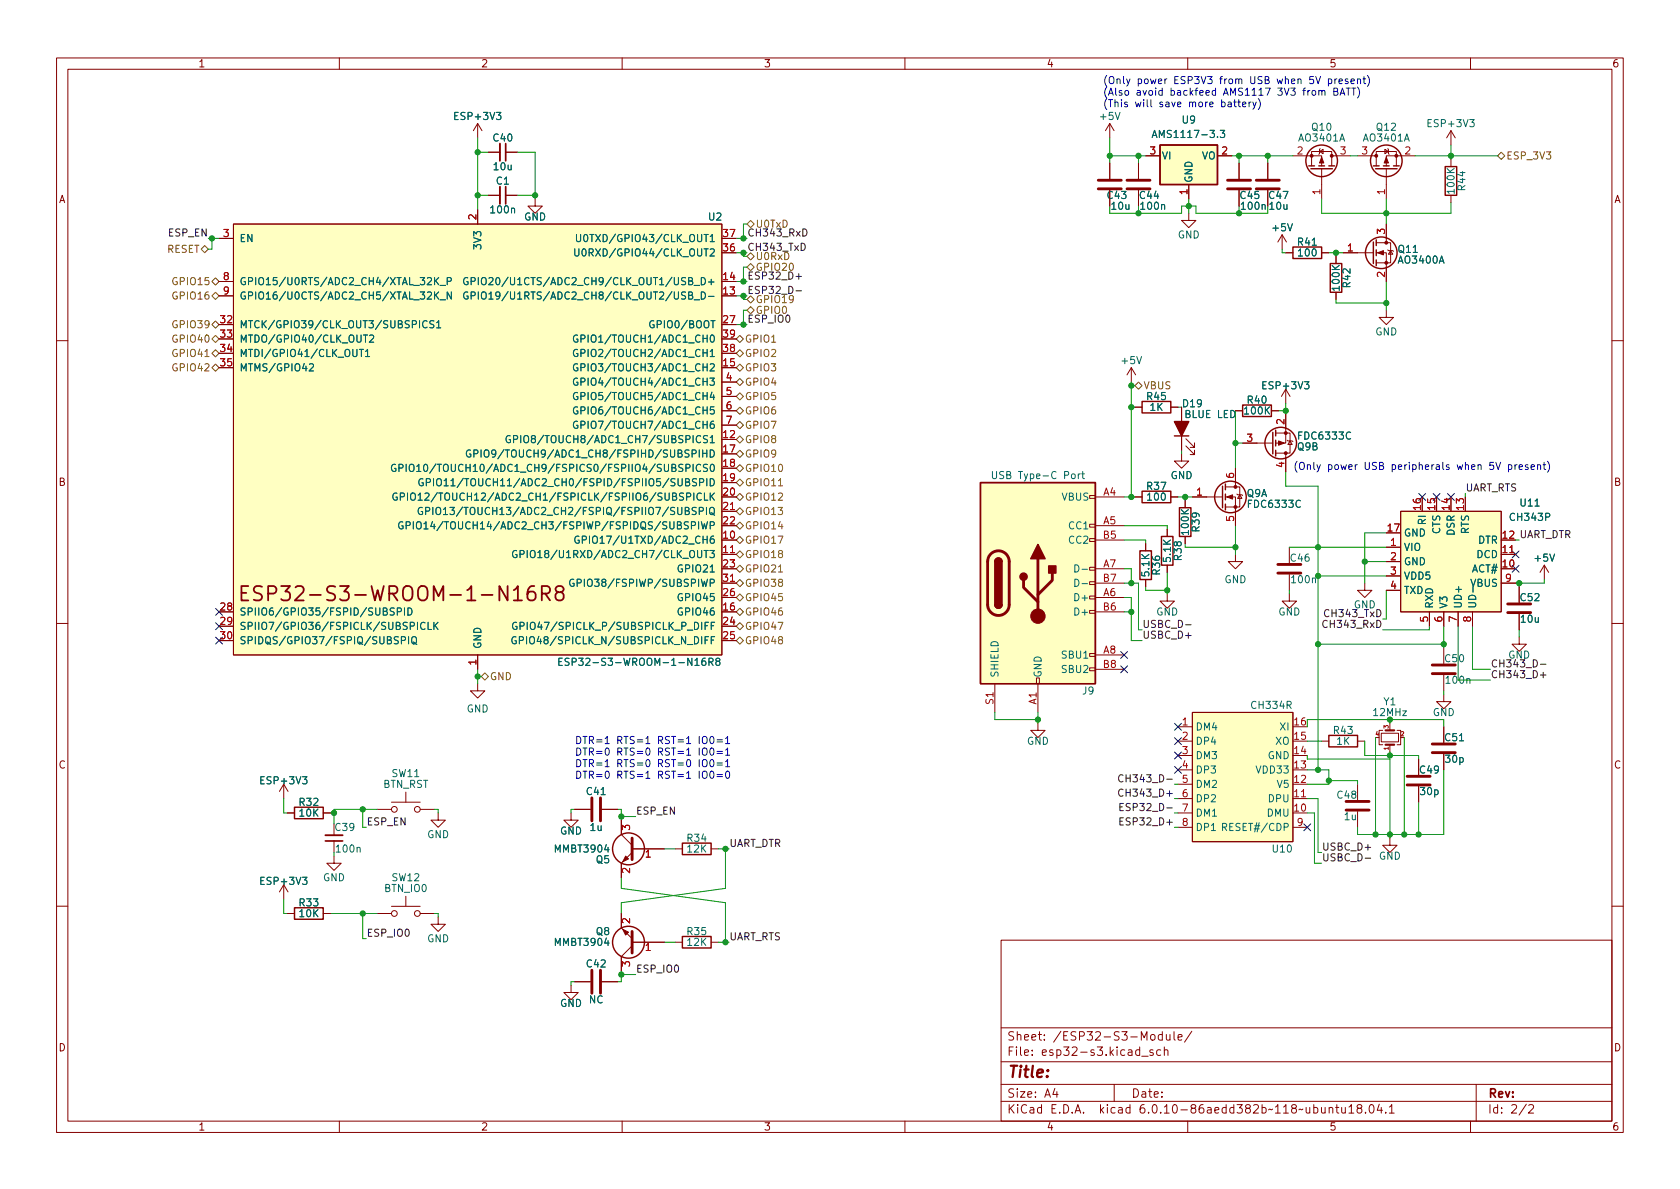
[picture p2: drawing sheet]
<svg xmlns="http://www.w3.org/2000/svg" width="297mm" height="210mm" viewBox="0 0 297 210" stroke-linecap="round" stroke-linejoin="round" font-family="sans-serif">
<g fill="none" stroke="#840000" stroke-width=".18">
<path d="M10 10.2h277v190.1h-277zM12 12.2h273v186.1h-273zM60 10.2v2M110 10.2v2M160 10.2v2M210 10.2v2M260 10.2v2M41.3 39.6h86.3v76.2h-86.3zM84.5 21.8l-.8 1.3M84.5 21.8v2.6M84.5 37.1v2.5M84.5 21.8l.7 1.3"/>
<path d="M86.4 26.9h2M86.4 34.5h2M89.4 26.9h2M89.4 34.5h2M94.6 35.2v1.2h1.3l-1.3 1.3-1.3-1.3h1.3M196.2 21.8l-.7 1.3M196.2 21.8v2.6M196.2 28.8v2.8M196.2 33.6v2.8M196.2 21.8l.8 1.3M201.3 28.8v2.8M201.3 33.6v2.8"/>
<path d="M202.6 27.6h2.5M210.2 37.7v1.3h1.3l-1.3 1.3-1.3-1.3h1.3M210.2 32.6v2.6M215.3 27.6h2.5M219.1 28.8v2.8M219.1 33.6v2.8M224.2 28.8v2.8M224.2 33.6v2.8M228.6 27.6h5.1v1.7M231.9 29.3v-2.5h3.6v2.5M233.3 26.8l.6-.4v.8zM233.4 26.3l-.1 .1v.8l-.1 .1"/>
<path d="M233.7 29.8v5.4M235.5 27.6h3.3M240 27.6h3.3M243.3 29.3v-2.5h3.6v2.5M244.9 26.4l.6 .4-.6 .4zM245.1 29.8v5.4M245.1 39.6v3.3M245.4 26.3l.1 .1v.8l.1 .1M250.2 27.6h-5.1v1.7M256.5 23.1v2.5M256.5 28.2v1.3M256.5 34.5v1.3"/>
<path d="M256.5 23.1l-.7 1.3M256.5 23.1l.8 1.3M38.7 42.2h2.6M38.7 49.8h2.6M38.7 52.3h2.6M226.7 41.5l-.8 1.3M226.7 41.5v2.6M226.7 41.5l.8 1.3M227.3 44.7h1.3M233.7 44.7h1.2M236.2 45.3v1.3M236.2 51.7v1.3"/>
<path d="M237.5 44.7h5.3M243.3 44.7h1.8v5.1M243.3 42.9h2.6v3.6h-2.6M245.1 54.9v1.2h1.3l-1.3 1.3-1.3-1.3h1.3M245.4 44.2l.1 .1h.8l.1 .1M245.9 44.3l.4 .7h-.8zM10 60.2h2M127.6 67.6h2.6M127.6 70.1h2.6M127.6 72.6h2.6M127.6 75.2h2.6M200 65l-.7 1.3"/>
<path d="M200 65v2.6M200 65l.8 1.3M200.7 72h1.2M207 72h1.3M208.9 72v7.6M209.7 78.9l1.5 1.5v-.8v.8h-.8M209.7 77.6l1.5 1.5v-.7v.7h-.8M218.4 72.6h1.3M219.7 78.4h5.3M224.8 72.6h1.3M225.6 76.6h2.5v3.5h-2.5M227.3 73.3v5.1h-1.7"/>
<path d="M227.3 68.8l-.7 1.3M227.3 68.8v2.6M227.3 68.8l.8 1.3M227.6 77.8l.1 .2h.8l.1 .1M228.1 78l.4 .6h-.8zM285 60.2h2M127.6 98h2.6M127.6 90.4h2.6M192.7 95.2h1v.6h-1zM192.7 92.7h1v.5h-1zM192.7 87.6h1v.5h-1zM193.7 87.9h5.1"/>
<path d="M193.7 93h5.1M193.7 95.5h5.1M200.7 87.9h1.2M202.6 96.1v1.3M206.4 93.6v1.3M206.4 99.9v1.3M207 87.9h1.3M208.9 80.3v1.2h1.3l-1.3 1.3-1.3-1.3h1.3M209.5 88.5v1.3M209.5 94.9v1.2M210.8 87.9h5.4M216.7 87.9h1.7v5.1"/>
<path d="M216.7 86.1h2.5v3.6h-2.5M218.4 98v1.3h1.3l-1.3 1.3-1.2-1.3h1.2M218.4 82.8v3.3M218.7 87.4l.1 .1h.8l.1 .1M219.2 87.5l.4 .6h-.8zM227.3 80.1v3.3M228 96.8v2.8M245.1 96.8h2.5M245.1 99.3h2.5M247.6 90.4h17.8v17.8h-17.8zM265.4 98h2.6M273 99.9l-.7 1.3"/>
<path d="M273 99.9v2.6M273 99.9l.8 1.3M10 110.2h2M84.5 115.8v2.6M127.6 103.1h2.6M183.3 119.9h.5v1h-.5zM192.7 118.1h1v.5h-1zM192.7 115.6h1v.5h-1zM192.7 107.9h1v.6h-1zM192.7 105.4h1v.5h-1zM192.7 102.9h1v.5h-1zM192.7 100.3h1v.5h-1z"/>
<path d="M193.7 103.1h5.1M193.7 105.7h5.1M193.7 100.6h5.1M193.7 115.8h5.1M193.7 108.2h5.1M193.7 118.4h5.1M202.6 102.5v1.3M206.4 105v1.3h1.2l-1.2 1.3-1.3-1.3h1.3M228 105v1.3h1.2l-1.2 1.3-1.3-1.3h1.3M228 101.6v2.8M241.3 103.1v1.3h1.3l-1.3 1.3-1.3-1.3h1.3M245.1 101.8h2.5"/>
<path d="M245.1 104.4h2.5M252.7 108.2v2.5M255.3 108.2v2.5M255.3 114.5v2.8M255.3 119.4v2.8M257.8 108.2v2.5M260.3 108.2v2.5M265.4 103.1h2.6M268.6 112.6v1.3h1.3l-1.3 1.3-1.3-1.3h1.3M268.6 103.8v2.7M268.6 108.6v2.8M285 110.2h2"/>
<path d="M50.2 138.7v2.5M50.2 138.7l-.8 1.2M50.2 138.7l.7 1.2M84.5 120.9v1.3h1.2l-1.2 1.2-1.3-1.2h1.3M175.9 120.9v5.1M183.5 127.9v1.3h1.3l-1.3 1.2-1.3-1.2h1.3M183.5 120.9v5.1M208.3 128.5h2.5M208.3 131.1h2.5M208.3 133.6h2.5M208.3 136.1h2.5M208.3 138.7h2.5"/>
<path d="M210.8 126h17.8v22.8h-17.8zM233.7 131.1h1.2M240 131.1h1.3M240 138.7v2.8M244.2 129.7h3.1v1.5h-3.1zM244.5 129.2h-.7v2.5h.7M245.7 127.9v1.3M245.7 131.7v1.3M247 129.2h.6v2.5h-.6M250.8 134.2v2.8M250.8 139.1v2.8M255.3 122.8v1.3h1.2l-1.2 1.2-1.3-1.2h1.3"/>
<path d="M255.3 128.5v2.8M255.3 133.3v2.8M50.2 156.5l-.8 1.2M50.2 156.5v2.5M50.2 156.5l.7 1.2M50.8 143.8h1.3M57.1 143.8h1.3M59.1 151.4v1.2h1.2l-1.2 1.3-1.3-1.3h1.3M59.1 145.7v2M59.1 148.7v2M66.7 143.1h2.5M69.2 141.9h5.1"/>
<path d="M71.8 140.1v1.8M71.8 158.5v1.8M74.3 143.1h2.5M77.5 143.8v1.2h1.2l-1.2 1.3-1.3-1.3h1.3M101 143.8v1.2h1.2l-1.2 1.3-1.3-1.3h1.3M101.6 143.1h2.8M106.4 143.1h2.8M109.9 145v2.6l1.9 1.9M111.8 150.7l-1.9 1.9v2.6M111.8 150.1h5.7M119.4 150.1h1.2M125.7 150.1h1.3"/>
<path d="M208.3 143.8h2.5M208.3 141.2h2.5M208.3 146.3h2.5M228.6 141.2h2.5M228.6 146.3h2.5M240 143.5v2.8M245.7 148.2v1.3h1.3l-1.3 1.2-1.2-1.2h1.2M10 160.2h2M50.8 161.5h1.3M57.1 161.5h1.3M66.7 161.5h2.5M69.2 160.3h5.1"/>
<path d="M74.3 161.5h2.5M77.5 162.2v1.2h1.2l-1.2 1.3-1.3-1.3h1.3M101 174.2v1.3h1.2l-1.2 1.3-1.3-1.3h1.3M101.6 173.6h2.8M106.4 173.6h2.8M109.9 161.5v2.6l1.9 1.9M111.8 167.3l-1.9 1.9v2.5M111.8 166.6h5.7M119.4 166.6h1.2M125.7 166.6h1.3M177 166.3h108v32h-108zM285 160.2h2"/>
<path d="M60 198.3v2M110 198.3v2M160 198.3v2M177 194.8h108M177 191.8h108M177 187.8h108M177 181.8h108M186.5 192.5l-.4 1h1M186.9 193v1M197 191.8v3M201.9 186.8h1.1M203.5 183.1l.2-.2 .4 .2 .1 .5-.1 .3h-.4l-.2-.1z"/>
<path d="M203.9 185.7l-.4-.1-.2 .2 .1 .3 .5 .1v.4h-.6M205.2 185.7l-.4-.1-.3 .3v.4l.1 .3h.6M205.5 183l-.4-.1-.3 .3v.4l.1 .3h.6M205.5 182.4v1.5M205.9 185.8l.2-.2 .3 .1 .1 .9M205.9 185.1v1.5M206.2 182.9l.1 1h.3l.3-.1M206.9 182.9v1M207.6 182.4v1.3l.2 .2M208.3 183.4l.7-.1-.1-.3-.4-.1-.2 .2 .1 .8h.5M210 198.3v2M210.7 182.4l-1.3 1.9"/>
<path d="M235 196l.2-.2 .4 .1v.9M235 195.8v1M236.1 195.8h.6M236.4 195.3v1.3l.3 .2M237.2 195.8l.1 1h.3l.3-.1M237.9 195.8v1M238.5 195.8l.4-.5v1.5M238.5 196.8h.9M240.2 196l-.3-.3 .1-.2 .2-.2 .4 .1 .2 .2-.1 .2-.6 .2-.2 .3 .1 .4 .2 .1h.3l.3-.3-.1-.4-.2-.1M241.4 196.7v.1M242.3 195.4l.1-.1a.81 .81 0 0 1 .6 .7 .81 .81 0 0 1-.3 .8h-.1a.81 .81 0 0 1-.6-.6 .81 .81 0 0 1 .3-.8zM243.9 195.3l-.4 1h.9"/>
<path d="M244.2 195.8v1M245 196.7v.1M245.6 195.8l.5-.5v1.5M245.6 196.8h.9M260 198.3v2M261 191.8v6.5M269.9 195.3l-1.3 1.9M270.3 195.5l.6-.2 .2 .2 .1 .3-1 1h1"/>
<circle cx="69.7" cy="143.1" r=".51"/>
<circle cx="73.8" cy="143.1" r=".51"/>
<circle cx="69.7" cy="161.5" r=".51"/>
<circle cx="73.8" cy="161.5" r=".51"/>
</g>
<path d="M88.4 25.4v3M88.4 33v3.1M57.5 147.7h3.1" fill="none" stroke="#840000" stroke-width=".33"/>
<path d="M89.4 25.4v3M89.4 33v3.1M57.5 148.7h3.1" fill="none" stroke="#840000" stroke-width=".3"/>
<g fill="none" stroke="#840000" stroke-width=".25">
<path d="M205.1 25.6h10.2v7h-10.2zM231.4 29.3h1M231.8 29.8h3.8M233.2 29.3h1M234.9 29.3h1.1M242.8 29.3h1M243.2 29.8h3.8M244.6 29.3h1M246.4 29.3h1M255.5 29.5h2.1v5h-2.1zM228.6 43.7h5.1v2h-5.1zM235.2 46.6h2v5.1h-2z"/>
<path d="M242.8 42.8v3.8M243.3 42.4v1M243.3 44.2v1M243.3 46v1M201.9 71h5.1v2h-5.1zM207.6 77.1h2.6M219.7 71.6h5.1v2.1h-5.1zM225 76.4v3.9M225.6 76.1v1M225.6 77.8v1.1M225.6 79.6v1M173.4 85.3h20.3v35.6h-20.3z"/>
<path d="M175.9 99.3a.64 .64 0 0 1 .6-.6 .64 .64 0 0 1 .7 .6M201.5 97.4h2.1v5.1h-2.1zM201.9 86.9h5.1v2h-5.1zM205.4 94.9h2v5h-2zM208.5 89.8h2.1v5.1h-2.1zM216.2 86v3.8M216.7 85.6v1M216.7 87.4v1M216.7 89.1v1.1M175.9 106.9a.64 .64 0 0 0 .6 .7 .64 .64 0 0 0 .7-.7M234.9 130h5.1v2.1h-5.1zM52.1 142.7h5v2.1h-5z"/>
<path d="M120.6 149.1h5.1v2h-5.1zM52.1 160.5h5v2.1h-5zM120.6 165.6h5.1v2h-5.1z"/>
<circle cx="233.7" cy="28.4" r="2.79"/>
<circle cx="245.1" cy="28.4" r="2.79"/>
<circle cx="244.2" cy="44.7" r="2.79"/>
<circle cx="226.4" cy="78.4" r="2.79"/>
<circle cx="217.6" cy="87.9" r="2.79"/>
<circle cx="111.1" cy="150.1" r="2.82"/>
<circle cx="111.1" cy="166.6" r="2.82"/>
</g>
<g fill="none" stroke="#840000" stroke-width=".51">
<path d="M194.2 31.9h4M194.2 33.4h4M199.3 31.9h4M199.3 33.4h4M217 31.9h4.1M217 33.4h4.1M222.1 31.9h4.1M222.1 33.4h4.1M175.2 98a1.91 1.91 0 0 1 2.1-.5 1.91 1.91 0 0 1 1.1 1.8v7.6a1.91 1.91 0 0 1-1.9 1.9 1.91 1.91 0 0 1-1.9-1.9v-7.8l.2-.6zM183.5 98.8v10.2M225.9 99.8h4.1M181 102.6v1.3l2.5 2.5"/>
<path d="M186.1 101.3v1.3l-2.6 2.6M225.9 101.3h4.1M253.2 117.6h4.1M253.2 119.1h4.1M266.6 106.8h4M266.6 108.3h4M248.8 137.3h4.1M248.8 138.8h4.1M253.2 131.6h4.1M253.2 133.1h4.1M104.6 141.1v4.1M106.2 141.1v4.1"/>
<path d="M111.8 148.2v3.8M238 141.7h4.1M238 143.3h4.1M104.6 171.6v4M106.2 171.6v4M111.8 164.7v3.8"/>
</g>
<g fill="#840000" stroke="#840000" stroke-width=".18">
<path d="M233.7 27.8l.4 1h-.8z"/>
<path d="M110.1 164.3l1 .5-.5 .5z"/>
<path d="M110.6 151.4l.5 .5-1 .5z"/>
<path d="M243.6 44.7l1-.4v.8z"/>
<path d="M245.1 27.8l.4 1h-.8z"/>
<path d="M216.9 87.9l1-.4v.8z"/>
<path d="M226.1 78l1 .4-1 .3z"/>
<circle cx="231.9" cy="27.6" r=".25"/>
<circle cx="235.5" cy="27.6" r=".25"/>
<circle cx="245.1" cy="46.5" r=".25"/>
<circle cx="245.1" cy="42.9" r=".25"/>
<circle cx="246.9" cy="27.6" r=".25"/>
<circle cx="243.3" cy="27.6" r=".25"/>
<circle cx="218.4" cy="89.7" r=".25"/>
<circle cx="218.4" cy="86.1" r=".25"/>
<circle cx="227.3" cy="76.6" r=".25"/>
<circle cx="227.3" cy="80.1" r=".25"/>
<circle cx="183.5" cy="109" r="1.27"/>
</g>
<g fill="#ffffc2" stroke="#ffffc2" stroke-width=".18">
<path d="M205.1 25.6h10.2v7h-10.2z"/>
<path d="M247.6 90.4h17.8v17.8h-17.8z"/>
<path d="M41.3 39.6h86.3v76.2h-86.3z"/>
<path d="M173.4 85.3h20.3v35.6h-20.3z"/>
<path d="M210.8 126h17.8v22.8h-17.8z"/>
</g>
<g fill="none" stroke="#006464" stroke-width=".18">
<path d="M203.7 24.3l.4-1.3 .5 1.3M203.8 24h.6M215.7 23h.8l-.4 .5 .4 .2v.5l-.2 .1-.6-.1M64.3 59.2h.7M64.6 59.2v1.3M65.3 59.4l.5-.2 .3 .4-.8 .9h.8M75.5 56.8a.6 .6 0 0 0-.8 .4 .6 .6 0 0 0 .6 .8l.2-.1M76.7 56.8l-.5-.1-.1 .1v.4l.5 .2 .1 .3-.2 .3-.5-.1M76.8 49.1v1.3M76.8 51.6v1.3M77 49.6l.6 .8M77 52.2l.6 .7"/>
<path d="M77.2 57.1l.4-.4v1.3M77.2 58h.7M77.6 49.1l-.8 .7M77.6 51.6l-.8 .7M77.8 50.5h1M77.8 53h1M79.1 49.7h.6l.1-.2-.1-.3-.6-.1v1.3M79.8 51.6v1.3l-.7-1.3v1.3M82.7 51.7a.59 .59 0 0 0-.7 .6 .59 .59 0 0 0 .7 .5l.1-.5h-.3M82.7 49.1a.59 .59 0 0 0-.7 .6 .59 .59 0 0 0 .7 .6l.1-.5h-.3M83.3 52.3l.6-.1 .1-.2v-.3l-.7-.1v1.3M83.3 49.7h.6l.1-.2v-.3l-.7-.1v1.3"/>
<path d="M84.6 49.1v1.3M84.6 51.6v1.3M85.3 51.7l.1-.1a.43 .43 0 0 1 .6 .4v.5a.42 .42 0 0 1-.5 .4 .42 .42 0 0 1-.4-.4v-.5zM85.3 49.1h.1a.43 .43 0 0 1 .6 .4v.4a.42 .42 0 0 1-.5 .5 .42 .42 0 0 1-.4-.5v-.4zM86.4 52l.4-.4v1.3M86.4 52.9h.8M101.6 44v1l.3 .3 .3-.1 .2-.2v-1M101.9 41.5v1l.3 .2h.3l.2-.2v-1M102.1 59.3a.59 .59 0 0 0-.7 .6 .59 .59 0 0 0 .7 .6l.1-.5h-.3M102.7 59.9l.6-.1 .1-.1v-.3l-.7-.2v1.3M103.1 44.1l.1-.1a.68 .68 0 0 1 .4 .6 .68 .68 0 0 1-.4 .7 .84 .84 0 0 1-.1-1.2zM103.3 41.6l.2-.1a.68 .68 0 0 1 .4 .6 .68 .68 0 0 1-.4 .6l-.2-.1-.1-.4z"/>
<path d="M115.6 56.8a.59 .59 0 0 0-.7 .5 .59 .59 0 0 0 .7 .6l.1-.5h-.3M54.7 64.4l.5-.1 .2 .4-.8 .9h.8M63.5 61.8h.8M63.9 61.8v1.3M64.6 62.1l.4-.3v1.3M64.6 63.1h.7M83.2 79.6a.59 .59 0 0 0-.8 .6 .59 .59 0 0 0 .8 .6v-.5h-.2M85.1 79.6v1.2M85.7 79.7l.2-.1a.43 .43 0 0 1 .5 .4v.4a.42 .42 0 0 1-.4 .5 .42 .42 0 0 1-.4-.5zM90.2 77.1a.59 .59 0 0 0-.7 .6 .59 .59 0 0 0 .7 .5l.1-.5h-.3M90.8 77.7l.6-.1 .1-.2v-.3l-.7-.1v1.3M92.1 77v1.3"/>
<path d="M102.1 64.4a.59 .59 0 0 0-.7 .6 .59 .59 0 0 0 .7 .5l.1-.5h-.3M102.1 61.8a.59 .59 0 0 0-.7 .6 .59 .59 0 0 0 .7 .6l.1-.5h-.3M102.1 66.9a.59 .59 0 0 0-.7 .6 .59 .59 0 0 0 .7 .6l.1-.5h-.3M102.1 69.5a.59 .59 0 0 0-.7 .5 .59 .59 0 0 0 .7 .6l.1-.5h-.3M102.1 72a.59 .59 0 0 0-.7 .6 .59 .59 0 0 0 .7 .6l.1-.5h-.3M102.1 74.5a.59 .59 0 0 0-.7 .6 .59 .59 0 0 0 .7 .6l.1-.5h-.3M102.7 65l.6-.1 .1-.2v-.3l-.7-.1v1.3M102.7 62.4h.6l.1-.2v-.3l-.7-.1v1.3M102.7 67.5h.6l.1-.2v-.3l-.7-.1v1.2M102.7 70.1l.6-.1 .1-.2v-.3l-.7-.1v1.3M102.7 72.6l.6-.1 .1-.1v-.3l-.7-.2v1.3M102.7 75.1h.6l.1-.2v-.3l-.7-.1v1.3"/>
<path d="M69.9 82.2a.59 .59 0 0 0-.7 .5 .59 .59 0 0 0 .7 .6l.1-.5h-.2M70.2 87.2a.59 .59 0 0 0-.8 .6 .59 .59 0 0 0 .8 .6v-.5h-.2M70.5 82.8l.6-.1 .2-.2-.1-.3-.7-.1v1.3M70.8 87.8h.6l.1-.2-.1-.3-.6-.1v1.3M71.2 92.3a.59 .59 0 0 0-.7 .6 .59 .59 0 0 0 .7 .6l.1-.5h-.3M71.8 92.9h.6l.1-.2v-.3l-.7-.1v1.2M71.8 82.1v1.3M72.1 87.2v1.3M72.5 82.2l.2-.1a.43 .43 0 0 1 .5 .4v.4a.42 .42 0 0 1-.4 .5 .42 .42 0 0 1-.4-.5v-.4zM72.7 87.4l.2-.2a.43 .43 0 0 1 .5 .4v.4a.42 .42 0 0 1-.4 .5 .42 .42 0 0 1-.4-.5zM73.1 92.3v1.2M73.7 82.5l.3-.4v1.3"/>
<path d="M73.7 83.4h.7M73.8 92.3h.1a.43 .43 0 0 1 .6 .4v.4a.42 .42 0 0 1-.5 .5 .42 .42 0 0 1-.4-.5v-.4zM73.9 87.5l.4-.3v1.3M73.9 88.5h.8M74.7 89.8a.59 .59 0 0 0-.8 .6 .59 .59 0 0 0 .8 .5v-.5h-.2M74.8 84.7a.59 .59 0 0 0-.8 .6 .59 .59 0 0 0 .8 .6v-.5h-.2M75 92.6l.3-.3v1.2M75 93.5h.7M75.1 82.2l.1-.1a.68 .68 0 0 1 .4 .6 .68 .68 0 0 1-.4 .7 .84 .84 0 0 1-.1-1.2zM75.3 90.4l.6-.1 .1-.2-.1-.3-.6-.1v1.3M75.4 85.3l.6-.1 .1-.1-.1-.3-.6-.2v1.3M76.5 89.7v1.3"/>
<path d="M76.6 84.6v1.3M77.3 84.8l.2-.2a.43 .43 0 0 1 .5 .5v.4a.42 .42 0 0 1-.4 .4 .42 .42 0 0 1-.4-.4zM77.3 89.8l.1-.1a.43 .43 0 0 1 .5 .4v.5a.42 .42 0 0 1-.4 .4 .42 .42 0 0 1-.4-.4v-.5zM78.4 90.1l.4-.4v1.3M78.4 91h.7M78.5 85l.4-.4v1.3M78.5 85.9h.8M79.6 89.7h.7l-.4 .5 .4 .1v.6l-.2 .1-.5-.1M79.7 85l.4-.4v1.3M79.7 85.9h.8M83.8 80.2h.6l.1-.2v-.3l-.7-.1v1.2M91.3 97.4a.59 .59 0 0 0-.7 .6 .59 .59 0 0 0 .7 .6l.1-.5h-.2"/>
<path d="M92 98l.6-.1 .1-.1-.1-.3-.6-.2v1.3M93.2 97.3v1.3M102.4 94.9a.59 .59 0 0 0-.8 .5 .59 .59 0 0 0 .8 .6v-.5h-.2M103 95.5l.6-.1 .1-.2-.1-.3-.6-.1v1.3M175.5 83.4v1l.2 .2h.3l.2-.2v-1M190 99.9a.64 .64 0 0 1 .8 .6 .64 .64 0 0 1-.8 .7zM190.7 83.8v.8M191 83.8l-.3 .2M191.3 83.8h.4M191.4 83.4v1.1l.3 .1M69.7 107.6l-.5-.1-.2 .1v.4l.6 .2 .1 .3-.2 .3-.5-.1M70.2 108.2l.7-.1 .1-.2-.1-.3-.7-.1v1.3"/>
<path d="M71 113.2h.6l.1-.2-.1-.3-.6-.1v1.3M71.5 107.5v1.3M72.1 107.5a.64 .64 0 0 1 .8 .6 .64 .64 0 0 1-.8 .7zM72.2 112.6v1.3M73 112.6h.1a.43 .43 0 0 1 .5 .4v.4a.42 .42 0 0 1-.4 .5 .42 .42 0 0 1-.4-.5v-.4zM73 113.6l.7 .4M73.8 110v1.3M75.1 110.2a.6 .6 0 0 0-.8 .4 .6 .6 0 0 0 .6 .7l.2-.1M75.7 110v1.3h.6M76.7 110v1.3M76.9 110.6l.5 .7M77.4 110l-.7 .8"/>
<path d="M91.2 112.6a.59 .59 0 0 0-.7 .6 .59 .59 0 0 0 .7 .6l.1-.5h-.3M91.3 110.1a.59 .59 0 0 0-.7 .6 .59 .59 0 0 0 .7 .6l.1-.5h-.2M91.8 113.2h.6l.2-.2-.1-.3-.7-.1v1.3M92 110.7l.6-.1 .1-.1-.1-.3-.6-.2v1.3M98.8 117h.4M99.4 116.4h-.6v1.3h.6M100.6 116.5l-.5-.1-.1 .1v.4l.5 .2 .1 .3-.2 .3-.5-.1M101.4 102.5a.59 .59 0 0 0-.7 .6 .59 .59 0 0 0 .7 .5l.1-.5h-.2M102 103.1l.7-.1 .1-.2-.1-.3-.7-.1v1.3M125.4 117.1l.6-.1 .1-.2-.1-.3-.6-.1v1.3M125.7 117.1l.4 .6M126.8 116.9l-.2-.2v-.2l.2-.1 .4 .1 .1 .1-.1 .2-.5 .2-.1 .2v.3l.2 .2 .4-.1 .1-.2-.1-.3-.2-.2"/>
<path d="M190 102.4a.64 .64 0 0 1 .8 .7 .64 .64 0 0 1-.8 .6zM191.3 100.7h1M191.3 103.2h1M260.4 103.7v1M216.2 146.3l.6-.1 .1-.2-.1-.3-.6-.1v1.3M216.5 146.3l.4 .6"/>
</g>
<path d="M42.7 104.8h.8M43.9 103.6h-1.2v2.6h1.2M46.3 103.8l-.9-.2a.62 .62 0 0 0-.5 .6 .62 .62 0 0 0 .5 .6 .93 .93 0 0 1 .9 .6 .65 .65 0 0 1-.5 .8l-.9-.1M95.8 105h1a.69 .69 0 0 0 .5-.7 .69 .69 0 0 0-.5-.7h-1v2.6M96.4 105l.8 1.2M98.7 104.7a.55 .55 0 0 1-.5-.5 .55 .55 0 0 1 .5-.6h.5a.55 .55 0 0 1 .5 .6 .55 .55 0 0 1-.5 .5l-.7 .1-.3 .4v.5l.5 .5h.5l.5-.5v-.5l-.5-.5" fill="none" stroke="#840000" stroke-width=".32"/>
<g fill="#840000" stroke="#840000" stroke-width=".25">
<path d="M207.6 74.5h2.6l-1.3 2.6z"/>
<path d="M175.9 106.9h1.3a.64 .64 0 0 1-.7 .7 .64 .64 0 0 1-.6-.7z"/>
<path d="M175.9 99.3h1.3v7.6h-1.3z"/>
<path d="M176.1 98.9a.64 .64 0 0 1 .7-.2 .64 .64 0 0 1 .4 .6h-1.3z"/>
<path d="M183.5 96.3l1.3 2.5h-2.6z"/>
<path d="M185.4 100.1h1.3v1.2h-1.3z"/>
<circle cx="181" cy="102" r=".63"/>
</g>
<path d="M245 131.7h1.5M245 129.2h1.5" fill="none" stroke="#840000" stroke-width=".38"/>
<g fill="none" stroke="#725600" stroke-width=".18">
<path d="M132.1 39.6l.6-.6 .6 .6-.6 .7zM264.8 27.6l.6-.7 .7 .7-.7 .6zM35.6 44.1l.6-.7 .6 .7-.6 .6zM37.5 49.8l.6-.7 .6 .7-.6 .6zM37.5 57.4l.6-.6 .6 .6-.6 .6zM37.5 59.9l.6-.6 .6 .6-.6 .7zM38.1 51.7l.6 .6-.6 .7-.6-.7zM130.2 59.9l.6-.6 .6 .6-.6 .7zM132.1 53l.6-.7 .6 .7-.6 .6zM132.1 45.3l.6-.6 .6 .6-.6 .7zM132.1 47.2l.6-.6 .6 .6-.6 .7zM132.7 54.2l.6 .7-.6 .6-.6-.6z"/>
<path d="M37.5 62.5l.6-.7 .6 .7-.6 .6zM37.5 65l.6-.6 .6 .6-.6 .7zM130.2 67.6l.6-.7 .6 .7-.6 .6zM130.2 77.7l.6-.6 .6 .6-.6 .7zM130.2 62.5l.6-.7 .6 .7-.6 .6zM130.2 70.1l.6-.6 .6 .6-.6 .6zM130.2 65l.6-.6 .6 .6-.6 .7zM130.8 74.5l.6 .7-.6 .6-.6-.6zM130.8 72l.6 .6-.6 .7-.6-.7zM200.7 68.2l.6-.6 .6 .6-.6 .6zM130.2 80.3l.6-.7 .6 .7-.6 .6zM130.2 85.3l.6-.6 .6 .6-.6 .7z"/>
<path d="M130.2 82.8l.6-.6 .6 .6-.6 .6zM130.2 90.4l.6-.6 .6 .6-.6 .7zM130.2 93l.6-.7 .6 .7-.6 .6zM130.2 98l.6-.6 .6 .6-.6 .7zM130.2 95.5l.6-.6 .6 .6-.6 .6zM130.8 99.9l.6 .7-.6 .6-.6-.6zM130.8 87.2l.6 .7-.6 .6-.6-.6zM137.6 85.9h.8M85.1 119.6l.6-.6 .7 .6-.7 .7zM130.2 105.7l.6-.7 .6 .7-.6 .6zM130.2 108.2l.6-.6 .6 .6-.6 .6zM130.2 113.3l.6-.7 .6 .7-.6 .6z"/>
<path d="M130.2 103.1l.6-.6 .6 .6-.6 .7zM130.8 110.1l.6 .6-.6 .7-.6-.7zM137.6 101.2h.8"/>
</g>
<g fill="none" stroke="#0f0f0f" stroke-width=".18">
<path d="M140.7 48.9h1M140.7 51.4h1M141.7 43a.64 .64 0 0 1 .7 .7 .64 .64 0 0 1-.7 .6zM142 40.5a.64 .64 0 0 1 .7 .6 .64 .64 0 0 1-.7 .6zM209.6 110.5h1M234.7 109.8a.6 .6 0 0 0-.9 .4 .6 .6 0 0 0 .6 .8l.3-.2M272.4 117.5h.9M272.4 119.4h.9M198.6 137.1a.6 .6 0 0 0-.9 .4 .6 .6 0 0 0 .6 .8l.3-.2M198.6 139.7a.6 .6 0 0 0-.9 .4 .6 .6 0 0 0 .6 .7l.3-.1M198 142.7h.4M198 145.2h.4"/>
<path d="M198.6 142.1h-.6v1.2h.6M198.6 144.6h-.6v1.3h.6M241.4 151.8h.9"/>
</g>
<g fill="none" stroke="#0000c2" stroke-width=".18">
<path d="M217.2 18.1h.4l.1 .8M217.7 18.3l-.4 .1-.2 .2 .2 .3 .4-.1M218.1 18h.5M218.3 17.6v1.1l.3 .2M218.8 18h.5M219 17.6v1.1l.3 .2M219.7 18.5l.6-.2-.1-.2-.3-.1-.2 .2 .1 .6h.4M220.8 18v.9M221.2 18l-.4 .3M221.5 18l.3 .9M222.1 18l-.4 1.2-.2 .1M222.5 17.4a1.46 1.46 0 0 1 0 2"/>
<path d="M233.2 16.1l.2-.1 .3 .1v.7M233.7 16.2l.2-.2 .3 .1 .1 .7M234.9 14h.3l.3 .2-.1 .5h-.5M234.9 14v1.2M235.8 16.2l.6-.1 .1-.2-.1-.2-.6-.1v1.2h.5l.2-.1 .1-.3-.3-.2M236 14v.8M236.4 14l-.4 .2M236.7 14.4l.7-.1-.1-.3h-.4l-.2 .1 .1 .6h.5M236.9 16.8l.5-1.2 .4 1.2M237.1 16.5h.6M238 15.6h.7M238.3 14h-.3l-.2 .1 .1 .2 .4 .1v.3h-.5"/>
<path d="M238.4 15.6v1.2M238.9 14.4l.6-.1-.1-.3h-.4l-.1 .1v.6h.5M239 15.6h.7M239.4 15.6v1.2M240 14.1l.2-.1h.3l.1 .8M240 15.4a1.46 1.46 0 0 1 0 1.9M240 14v.8M241 14h.5M241.2 13.5v1.1l.3 .2M241.8 13.3a1.46 1.46 0 0 1 0 2M266.7 82.2h.4l.2 .2-.1 .6h-.5M266.7 82.2v1.2"/>
<path d="M267.9 82.2v.8M268.2 82.2l-.3 .2M268.6 82.6l.6-.1-.1-.3h-.3l-.2 .2 .1 .6h.4M270.2 82.2h-.3l-.2 .2v.1l.5 .2v.3h-.5M270.7 82.6l.6-.1v-.3h-.4l-.2 .2 .1 .6h.5M271.9 82.3l.1-.1h.3l.1 .8M271.9 82.2v.8M272.8 82.2h.5M273 81.8v1l.3 .2M273.6 81.6a1.46 1.46 0 0 1 0 1.9M124.2 130.4l.3-.2a.43 .43 0 0 1 .5 .5v.4a.42 .42 0 0 1-.4 .4 .42 .42 0 0 1-.4-.4zM124.2 132.5l.3-.2a.43 .43 0 0 1 .5 .4v.4a.42 .42 0 0 1-.4 .5 .42 .42 0 0 1-.4-.5z"/>
<path d="M124.2 134.5l.3-.2a.43 .43 0 0 1 .5 .4v.5a.42 .42 0 0 1-.4 .4 .42 .42 0 0 1-.4-.4zM125.6 130.4l.2-.2a.68 .68 0 0 1 .4 .7 .68 .68 0 0 1-.4 .6l-.2-.1-.1-.4zM125.6 132.4l.2-.1a.68 .68 0 0 1 .4 .6 .68 .68 0 0 1-.4 .6l-.2-.1-.1-.3zM125.6 134.4l.2-.1a.68 .68 0 0 1 .4 .7 .68 .68 0 0 1-.4 .6l-.2-.1-.1-.4zM125.6 136.5l.2-.1a.68 .68 0 0 1 .4 .6 .68 .68 0 0 1-.4 .6l-.2-.1-.1-.4zM126.8 130.8h.9M126.8 131.2h.9M126.8 132.9h.9M126.8 133.2h.9M126.8 134.9h.9M126.8 135.3h.9M126.8 137h.9"/>
<path d="M126.8 137.3h.9M128.3 130.6l.3-.4v1.3M128.3 132.6l.3-.3v1.2M128.3 134.7l.3-.4v1.3M128.3 131.5h.7M128.3 133.5h.7M128.3 135.6h.7M128.5 136.4h.1a.68 .68 0 0 1 .4 .6 .68 .68 0 0 1-.4 .6 .84 .84 0 0 1-.1-1.2z"/>
</g>
<g fill="none" stroke="#009600" stroke-width=".18">
<path d="M84.5 24.4v12.7M84.5 34.5h1.9M84.5 26.9h1.9M91.4 34.5h3.2M91.4 26.9h3.2v8.3M132.1 39.6h-.7v2.6M196.2 37.7h12.7v-1.3h2.6v1.3h12.7M196.2 27.6h6.4M196.2 24.4v4.4M201.3 27.6v1.2M201.3 36.4v1.3M210.2 35.2v2.5"/>
<path d="M217.8 27.6h10.8M219.1 27.6v1.2M219.1 36.4v1.3M224.2 27.6v1.2M233.7 35.2v2.5h22.8v-1.9M238.8 27.6h1.2M245.1 35.2v4.4M250.2 27.6h14.6M256.5 25.6v2.6M36.8 42.2h1.9M37.5 42.2v1.9h-.7M130.2 44.7h1.9"/>
<path d="M130.2 49.8h1.9M130.2 52.3h1.9M130.2 42.2h1.9M130.2 57.4h1.9M131.4 44.7v.6h.7M131.4 52.3v.7h.7M132.1 47.2h-.7v2.6M132.1 54.9h-.7v2.5M226.7 44.1v.6h.6M234.9 44.7h2.6M236.2 44.7v.6M236.2 53v.6h8.9"/>
<path d="M245.1 49.8v5.1M200 72h.7M200 67.6v20.3M200 68.2h.7M208.3 72h.6M208.9 79.6v.7M218.4 72.6v10.2M218.4 78.4h1.3M226.1 72.6h1.2M227.3 71.4v1.9M198.8 87.9h1.9M198.8 93h7.6v.6"/>
<path d="M198.8 95.5h3.8v.6M208.3 87.9h2.5M209.5 96.8h8.9M209.5 87.9v.6M218.4 93v5M227.3 83.4v2.6h5.7v50.1M228 96.8h17.1M241.3 99.3h3.8M245.1 94.2h-3.8v8.9M259.1 87.2v.7M84.5 118.4v2.5M84.5 119.6h.6"/>
<path d="M198.8 100.6h1.2v2.5M198.8 103.1h2.5v8.3h.6M198.8 105.7h1.2v7.6h1.9M198.8 108.2h1.2M202.6 103.8v.6h3.8M206.4 101.2v3.8M228 104.4v.6M233 113.9h22.3M233 101.8h12.1M245.1 104.4v5.1h-.6M252.7 110.7v.7h-8.2M255.3 110.7v3.8"/>
<path d="M257.8 110.7v9.6h5.7M260.3 110.7v7.7h3.2M268.6 103.1v.7M268.6 111.4v1.2M273 102.5v.6h-5M175.9 126v1.2h7.6M183.5 126v1.9M207.6 138.7h.7M231.1 133.6v.6h14.6v14M231.1 131.1h2.6M231.1 127.2h24.2v1.3M231.1 136.1h3.8v2.6h-3.8"/>
<path d="M234.9 138h5.1v.7M241.3 131.1v2.5h9.5v.6M243.2 130.4v17.2M245.7 127.2v.7M245.7 133v.6M248.3 130.4v17.2M255.3 122.2v.6M255.3 136.1v11.5h-15.3v-1.3M50.2 141.2v2.6h.6M50.2 159v2.5h.6M58.4 143.8h.7M59.1 150.7v.7"/>
<path d="M64.1 143.1v3.2h.7M66.7 143.1h-7.6v2.6M76.8 143.1h.7v.7M101.6 143.1h-.6v.7M109.2 143.1h.7v1.9M109.9 155.2v1.9l18.4 2.5v7M109.9 144.4h2.5M117.5 150.1h1.9M127 150.1h1.9M128.3 150.1v7l-18.4 2.5v1.9M207.6 143.8h.7M207.6 141.2h.7"/>
<path d="M207.6 146.3h.7M231.1 143.8h1.3v8.8h1.3M231.1 141.2h1.9v9.5h.7M250.8 141.9v5.7M58.4 161.5h8.3M64.1 161.5v4.5h.7M76.8 161.5h.7v.7M101.6 173.6h-.6v.6M109.9 171.7v1.9h-.7M109.9 172.3h2.5M117.5 166.6h1.9M127 166.6h1.9"/>
</g>
<g fill="none" stroke="#000084" stroke-width=".18">
<path d="M250.9 87.3l1.2 1.2M252.1 87.3l-1.2 1.2M253.4 87.3l1.2 1.2M254.6 87.3l-1.2 1.2M255.9 87.3l1.2 1.2M257.1 87.3l-1.2 1.2M267.4 100l1.2 1.2M267.4 97.4l1.2 1.2M268.6 100l-1.2 1.2M268.6 97.4l-1.2 1.2M38.1 107.6l1.2 1.2M38.1 110.1l1.2 1.2"/>
<path d="M38.1 112.7l1.2 1.2M39.3 107.6l-1.2 1.2M39.3 110.1l-1.2 1.2M39.3 112.7l-1.2 1.2M198.1 117.7l1.3 1.3M198.1 115.2l1.3 1.2M199.4 117.7l-1.3 1.3M199.4 115.2l-1.3 1.2M207.7 135.5l1.2 1.2M207.7 127.9l1.2 1.2M207.7 133l1.2 1.2M207.7 130.4l1.2 1.3"/>
<path d="M208.9 135.5l-1.2 1.2M208.9 130.4l-1.2 1.3M208.9 127.9l-1.2 1.2M208.9 133l-1.2 1.2M230.5 145.7l1.2 1.2M231.7 145.7l-1.2 1.2"/>
</g>
<g fill="#009600" stroke="#009600" stroke-width=".18">
<circle cx="131.4" cy="44.7" r=".46"/>
<circle cx="131.4" cy="52.3" r=".46"/>
<circle cx="131.4" cy="49.8" r=".46"/>
<circle cx="131.4" cy="57.4" r=".46"/>
<circle cx="131.4" cy="42.2" r=".46"/>
<circle cx="183.5" cy="127.2" r=".46"/>
<circle cx="200" cy="108.2" r=".46"/>
<circle cx="206.4" cy="104.4" r=".46"/>
<circle cx="200" cy="103.1" r=".46"/>
<circle cx="64.1" cy="143.1" r=".46"/>
<circle cx="59.1" cy="143.8" r=".46"/>
<circle cx="64.1" cy="161.5" r=".46"/>
<circle cx="84.5" cy="119.6" r=".46"/>
<circle cx="234.9" cy="138" r=".46"/>
<circle cx="109.9" cy="144.4" r=".46"/>
<circle cx="128.3" cy="150.1" r=".46"/>
<circle cx="84.5" cy="34.5" r=".46"/>
<circle cx="84.5" cy="26.9" r=".46"/>
<circle cx="94.6" cy="34.5" r=".46"/>
<circle cx="37.5" cy="42.2" r=".46"/>
<circle cx="128.3" cy="166.6" r=".46"/>
<circle cx="233" cy="136.1" r=".46"/>
<circle cx="233" cy="101.8" r=".46"/>
<circle cx="233" cy="113.9" r=".46"/>
<circle cx="109.9" cy="172.3" r=".46"/>
<circle cx="196.2" cy="27.6" r=".46"/>
<circle cx="201.3" cy="37.7" r=".46"/>
<circle cx="219.1" cy="37.7" r=".46"/>
<circle cx="210.2" cy="36.4" r=".46"/>
<circle cx="201.3" cy="27.6" r=".46"/>
<circle cx="219.1" cy="27.6" r=".46"/>
<circle cx="224.2" cy="27.6" r=".46"/>
<circle cx="268.6" cy="103.1" r=".46"/>
<circle cx="241.3" cy="99.3" r=".46"/>
<circle cx="255.3" cy="113.9" r=".46"/>
<circle cx="245.7" cy="127.2" r=".46"/>
<circle cx="245.7" cy="133.6" r=".46"/>
<circle cx="250.8" cy="147.6" r=".46"/>
<circle cx="245.7" cy="147.6" r=".46"/>
<circle cx="248.3" cy="147.6" r=".46"/>
<circle cx="243.2" cy="147.6" r=".46"/>
<circle cx="218.4" cy="96.8" r=".46"/>
<circle cx="233" cy="96.8" r=".46"/>
<circle cx="245.1" cy="37.7" r=".46"/>
<circle cx="245.1" cy="53.6" r=".46"/>
<circle cx="256.5" cy="27.6" r=".46"/>
<circle cx="236.2" cy="44.7" r=".46"/>
<circle cx="200" cy="72" r=".46"/>
<circle cx="227.3" cy="72.6" r=".46"/>
<circle cx="218.4" cy="78.4" r=".46"/>
<circle cx="209.5" cy="87.9" r=".46"/>
<circle cx="200" cy="87.9" r=".46"/>
<circle cx="200" cy="68.2" r=".46"/>
</g>
<text font-size="3.5" fill="#840000" x="47.4" y="106.3">ESP32-S3-WROOM-1-N16R8</text>
<text font-size="2.8" fill="#840000" x="178" y="190.6">Title:</text>
<g font-size="2.1" fill="#840000">
<text x="178" y="184">Sheet: /ESP32-S3-Module/</text>
<text x="178" y="186.7">File: esp32-s3.kicad_sch</text>
<text x="178" y="196.9">KiCad E.D.A. kicad 6.0.10-86aedd382b~118~ubuntu18.04.1</text>
<text x="178" y="194.1">Size: A4</text>
<text x="200" y="194.1">Date:</text>
<text x="263" y="194.1">Rev:</text>
<text x="263" y="196.9">Id: 2/2</text>
</g>
<g font-size="1.8" fill="#840000">
<text x="35" y="11.9">1</text>
<text x="85" y="11.9">2</text>
<text x="135" y="11.9">3</text>
<text x="185" y="11.9">4</text>
<text x="235" y="11.9">5</text>
<text x="285" y="11.9">6</text>
<text x="10.3" y="35.9">A</text>
<text x="285.3" y="35.9">A</text>
<text x="10.3" y="85.9">B</text>
<text x="285.3" y="85.9">B</text>
<text x="10.3" y="135.9">C</text>
<text x="285.3" y="135.9">C</text>
<text x="10.3" y="185.9">D</text>
<text x="285.3" y="185.9">D</text>
<text x="35" y="199.9">1</text>
<text x="85" y="199.9">2</text>
<text x="135" y="199.9">3</text>
<text x="185" y="199.9">4</text>
<text x="235" y="199.9">5</text>
<text x="285" y="199.9">6</text>
</g>
<g font-size="1.8" fill="#0000c2">
<text x="194.9" y="14.9">(Only power ESP3V3 from USB when 5V present)</text>
<text x="194.9" y="16.9">(Also avoid backfeed AMS1117 3V3 from BATT)</text>
<text x="194.9" y="18.9">(This will save more battery)</text>
<text x="228.6" y="83.1">(Only power USB peripherals when 5V present)</text>
<text x="101.6" y="131.6">DTR=1 RTS=1 RST=1 IO0=1</text>
<text x="101.6" y="133.6">DTR=0 RTS=0 RST=1 IO0=1</text>
<text x="101.6" y="135.6">DTR=1 RTS=0 RST=0 IO0=1</text>
<text x="101.6" y="137.7">DTR=0 RTS=1 RST=1 IO0=0</text>
</g>
<g font-size="1.8" fill="#006464">
<text x="80.6" y="21.2">ESP+3V3</text>
<text x="194.6" y="21.2">+5V</text>
<text x="209.1" y="21.8">U9</text>
<text x="232" y="23.1">Q10</text>
<text x="243.4" y="23.1">Q12</text>
<text x="252.7" y="22.5">ESP+3V3</text>
<text x="87.3" y="25">C40</text>
<text x="204.7" y="24.4">AMS1117-3.3</text>
<text x="205.4" y="28.2">VI</text>
<text x="212.5" y="28.2">VO</text>
<text x="229.7" y="25">AO3401A</text>
<text x="241.2" y="25">AO3401A</text>
<text x="87.4" y="30.1">10u</text>
<text x="87.8" y="32.6">C1</text>
<text x="195.9" y="35.2">C43</text>
<text x="201.6" y="35.2">C44</text>
<text x="210.8" y="32.4" transform="rotate(-90 210.8 32.4)">GND</text>
<text x="219.4" y="35.2">C45</text>
<text x="224.4" y="35.2">C47</text>
<text x="257.2" y="34.1" transform="rotate(-90 257.2 34.1)">100K</text>
<text x="259.1" y="33.6" transform="rotate(-90 259.1 33.6)">R44</text>
<text x="86.9" y="37.7">100n</text>
<text x="92.6" y="39">GND</text>
<text x="125.3" y="39">U2</text>
<text x="196.6" y="37.1">10u</text>
<text x="201.8" y="37.1">100n</text>
<text x="219.6" y="37.1">100n 10u</text>
<text x="225.1" y="40.9">+5V</text>
<text x="42.3" y="42.8">EN</text>
<text x="85.1" y="43.8" transform="rotate(-90 85.1 43.8)">3V3</text>
<text x="103.9" y="45.3">U0RXD/GPIO44/CLK_OUT2</text>
<text x="104.1" y="42.8">U0TXD/GPIO43/CLK_OUT1</text>
<text x="208.2" y="42.2">GND</text>
<text x="229.5" y="43.4">R41</text>
<text x="229.7" y="45.3">100</text>
<text x="247.3" y="44.7">Q11</text>
<text x="247.3" y="46.6">AO3400A</text>
<text x="42.3" y="50.4">GPIO15/U0RTS/ADC2_CH4/XTAL_32K_P</text>
<text x="42.3" y="53">GPIO16/U0CTS/ADC2_CH5/XTAL_32K_N</text>
<text x="86.8" y="50.4">GPIO20/U1CTS/ADC2_CH9/CLK_OUT1/USB_D+</text>
<text x="87.2" y="53">GPIO19/U1RTS/ADC2_CH8/CLK_OUT2/USB_D-</text>
<text x="236.9" y="51.3" transform="rotate(-90 236.9 51.3)">100K</text>
<text x="238.8" y="50.8" transform="rotate(-90 238.8 50.8)">R42</text>
<text x="42.3" y="58">MTCK/GPIO39/CLK_OUT3/SUBSPICS1</text>
<text x="115.6" y="58">GPIO0/BOOT</text>
<text x="243.1" y="59.3">GND</text>
<text x="42.3" y="60.6">MTDO/GPIO40/CLK_OUT2</text>
<text x="42.3" y="63.1">MTDI/GPIO41/CLK_OUT1</text>
<text x="42.3" y="65.7">MTMS/GPIO42</text>
<text x="103.6" y="65.7">GPIO3/TOUCH3/ADC1_CH2</text>
<text x="103.6" y="63.1">GPIO2/TOUCH2/ADC1_CH1</text>
<text x="103.6" y="60.6">GPIO1/TOUCH1/ADC1_CH0</text>
<text x="198.4" y="64.4">+5V</text>
<text x="103.6" y="68.2">GPIO4/TOUCH4/ADC1_CH3</text>
<text x="103.6" y="70.7">GPIO5/TOUCH5/ADC1_CH4</text>
<text x="202.8" y="70.7">R45</text>
<text x="220.6" y="71.4">R40</text>
<text x="223.5" y="68.8">ESP+3V3</text>
<text x="103.6" y="73.3">GPIO6/TOUCH6/ADC1_CH5</text>
<text x="103.6" y="75.8">GPIO7/TOUCH7/ADC1_CH6</text>
<text x="203.3" y="72.6">1K</text>
<text x="209.2" y="72">D19</text>
<text x="209.6" y="73.9">BLUE LED</text>
<text x="220.1" y="73.3">100K</text>
<text x="229.8" y="77.7">FDC6333C</text>
<text x="76" y="83.4">GPIO10/TOUCH10/ADC1_CH9/FSPICS0/FSPIIO4/SUBSPICS0</text>
<text x="87" y="80.9">GPIO9/TOUCH9/ADC1_CH8/FSPIHD/SUBSPIHD</text>
<text x="93.1" y="78.4">GPIO8/TOUCH8/ADC1_CH7/SUBSPICS1</text>
<text x="229.4" y="79.6">Q9B</text>
<text x="75.6" y="88.5">GPIO12/TOUCH12/ADC2_CH1/FSPICLK/FSPIIO6/SUBSPICLK</text>
<text x="80.3" y="86">GPIO11/TOUCH11/ADC2_CH0/FSPID/FSPIIO5/SUBSPID</text>
<text x="176.4" y="84.7">USB Type-C Port</text>
<text x="187.7" y="88.5">VBUS</text>
<text x="202.8" y="86.6">R37</text>
<text x="203" y="88.5">100</text>
<text x="206.9" y="84.7">GND</text>
<text x="220.4" y="87.9">Q9A</text>
<text x="220.9" y="89.8">FDC6333C</text>
<text x="268.9" y="89.6">U11</text>
<text x="76.2" y="93.6">GPIO14/TOUCH14/ADC2_CH3/FSPIWP/FSPIDQS/SUBSPIWP</text>
<text x="80.1" y="91.1">GPIO13/TOUCH13/ADC2_CH2/FSPIQ/FSPIIO7/SUBSPIQ</text>
<text x="189.1" y="93.6">CC1</text>
<text x="210.2" y="94.4" transform="rotate(-90 210.2 94.4)">100K</text>
<text x="212.1" y="93.9" transform="rotate(-90 212.1 93.9)">R39</text>
<text x="248.2" y="94.9">GND</text>
<text x="252.1" y="92.7" transform="rotate(-90 252.1 92.7)">RI</text>
<text x="254.6" y="94.5" transform="rotate(-90 254.6 94.5)">CTS</text>
<text x="257.2" y="94.7" transform="rotate(-90 257.2 94.7)">DSR</text>
<text x="259.7" y="94.5" transform="rotate(-90 259.7 94.5)">RTS</text>
<text x="267.2" y="92.1">CH343P</text>
<text x="94.1" y="98.7">GPIO18/U1RXD/ADC2_CH7/CLK_OUT3</text>
<text x="104.1" y="96.1">GPIO17/U1TXD/ADC2_CH6</text>
<text x="120.2" y="101.2">GPIO21</text>
<text x="189.1" y="96.1">CC2</text>
<text x="203.2" y="101.8" transform="rotate(-90 203.2 101.8)">5.1K</text>
<text x="205.1" y="101.6" transform="rotate(-90 205.1 101.6)">R36</text>
<text x="207" y="99.3" transform="rotate(-90 207 99.3)">5.1K</text>
<text x="208.9" y="99" transform="rotate(-90 208.9 99)">R38</text>
<text x="228.2" y="99.3">C46</text>
<text x="248.2" y="97.4">VIO</text>
<text x="248.2" y="99.9">GND</text>
<text x="260.3" y="101.2">ACT#</text>
<text x="261.1" y="98.7">DCD</text>
<text x="261.3" y="96.1">DTR</text>
<text x="271.5" y="99.3">+5V</text>
<text x="103" y="103.8">GPIO38/FSPIWP/SUBSPIWP</text>
<text x="120.2" y="106.3">GPIO45</text>
<text x="190.3" y="106.3">D+</text>
<text x="216.5" y="103.1">GND</text>
<text x="228.5" y="103.1">100n</text>
<text x="248.2" y="102.5">VDD5</text>
<text x="248.2" y="105">TXD</text>
<text x="253.4" y="107.7" transform="rotate(-90 253.4 107.7)">RXD</text>
<text x="255.9" y="107.7" transform="rotate(-90 255.9 107.7)">V3</text>
<text x="258.4" y="107.7" transform="rotate(-90 258.4 107.7)">UD+</text>
<text x="260" y="103.8">VBUS</text>
<text x="261" y="107.7" transform="rotate(-90 261 107.7)">UD-</text>
<text x="268.9" y="106.3">C52</text>
<text x="42.3" y="108.8">SPIIO6/GPIO35/FSPID/SUBSPID</text>
<text x="42.3" y="111.4">SPIIO7/GPIO36/FSPICLK/SUBSPICLK</text>
<text x="42.3" y="113.9">SPIDQS/GPIO37/FSPIQ/SUBSPIQ</text>
<text x="93.1" y="113.9">GPIO48/SPICLK_N/SUBSPICLK_N_DIFF</text>
<text x="93.3" y="111.4">GPIO47/SPICLK_P/SUBSPICLK_P_DIFF</text>
<text x="120.2" y="108.8">GPIO46</text>
<text x="190.3" y="108.8">D+</text>
<text x="204.4" y="108.8">GND</text>
<text x="226" y="108.8">GND</text>
<text x="269" y="110.1">10u</text>
<text x="85.1" y="114.8" transform="rotate(-90 85.1 114.8)">GND</text>
<text x="101.2" y="117.7">ESP32-S3-WROOM-1-N16R8</text>
<text x="176.5" y="119.9" transform="rotate(-90 176.5 119.9)">SHIELD</text>
<text x="184.1" y="119.9" transform="rotate(-90 184.1 119.9)">GND</text>
<text x="187.9" y="116.5">SBU1</text>
<text x="187.9" y="119">SBU2</text>
<text x="255.6" y="117.1">C50</text>
<text x="266.6" y="116.5">GND</text>
<text x="82.5" y="126">GND</text>
<text x="191.4" y="122.8">J9</text>
<text x="221.4" y="125.3">CH334R</text>
<text x="244.7" y="124.7">Y1</text>
<text x="255.8" y="120.9">100n</text>
<text x="181.5" y="131.7">GND</text>
<text x="211.3" y="129.2">DM4</text>
<text x="211.3" y="131.7">DP4</text>
<text x="225.5" y="131.7">XO</text>
<text x="226.4" y="129.2">XI</text>
<text x="235.9" y="129.8">R43</text>
<text x="236.4" y="131.7">1K</text>
<text x="242.9" y="126.6">12MHz</text>
<text x="253.3" y="126.6">GND</text>
<text x="255.6" y="131.1">C51</text>
<text x="69.3" y="137.4">SW11</text>
<text x="211.3" y="134.2">DM3</text>
<text x="211.3" y="136.8">DP3</text>
<text x="222.4" y="136.8">VDD33</text>
<text x="224.2" y="134.2">GND</text>
<text x="251.1" y="136.8">C49</text>
<text x="255.7" y="134.9">30p</text>
<text x="46.3" y="138.7">ESP+3V3</text>
<text x="53" y="142.5">R32</text>
<text x="67.7" y="139.3">BTN_RST</text>
<text x="103.8" y="140.6">C41</text>
<text x="211.3" y="139.3">DM2</text>
<text x="211.3" y="141.9">DP2</text>
<text x="224.4" y="141.9">DPU</text>
<text x="225.9" y="139.3">V5</text>
<text x="236.5" y="141.2">C48</text>
<text x="251.2" y="140.6">30p</text>
<text x="53" y="144.4">10K</text>
<text x="59.3" y="146.9">C39</text>
<text x="75.5" y="148.2">GND</text>
<text x="99" y="147.6">GND</text>
<text x="104.4" y="146.9">1u</text>
<text x="121.6" y="148.8">R34</text>
<text x="211.3" y="144.4">DM1</text>
<text x="211.3" y="146.9">DP1</text>
<text x="217" y="146.9">RESET#/CDP</text>
<text x="224.1" y="144.4">DMU</text>
<text x="237.7" y="145">1u</text>
<text x="57.1" y="155.8">GND</text>
<text x="59.6" y="150.7">100n</text>
<text x="69.3" y="155.8">SW12</text>
<text x="98.3" y="150.7">MMBT3904</text>
<text x="105.4" y="152.6">Q5</text>
<text x="121.6" y="150.7">12K</text>
<text x="225.1" y="150.7">U10</text>
<text x="243.8" y="152">GND</text>
<text x="46.3" y="156.5">ESP+3V3</text>
<text x="53" y="160.3">R33</text>
<text x="68" y="157.7">BTN_IO0</text>
<text x="53" y="162.2">10K</text>
<text x="75.5" y="166.6">GND</text>
<text x="98.3" y="167.3">MMBT3904</text>
<text x="105.4" y="165.3">Q8</text>
<text x="121.6" y="165.3">R35</text>
<text x="121.6" y="167.3">12K</text>
<text x="103.8" y="171.1">C42</text>
<text x="99" y="178">GND</text>
<text x="104.1" y="177.4">NC</text>
</g>
<g font-size="1.8" fill="#a90000">
<text x="203.3" y="27.3">3</text>
<text x="216" y="27.3">2</text>
<text x="229.4" y="27.3">2</text>
<text x="237" y="27.3">3</text>
<text x="240.8" y="27.3">3</text>
<text x="248.4" y="27.3">2</text>
<text x="209.9" y="34.4" transform="rotate(-90 209.9 34.4)">1</text>
<text x="233.4" y="34.4" transform="rotate(-90 233.4 34.4)">1</text>
<text x="244.9" y="34.4" transform="rotate(-90 244.9 34.4)">1</text>
<text x="39.5" y="41.9">3</text>
<text x="84.2" y="38.8" transform="rotate(-90 84.2 38.8)">2</text>
<text x="127.9" y="41.9">37</text>
<text x="244.9" y="41.4" transform="rotate(-90 244.9 41.4)">3</text>
<text x="127.9" y="44.4">36</text>
<text x="238.3" y="44.4">1</text>
<text x="39.5" y="49.5">8</text>
<text x="39.5" y="52.1">9</text>
<text x="127.9" y="52.1">13</text>
<text x="127.9" y="49.5">14</text>
<text x="244.9" y="49" transform="rotate(-90 244.9 49)">2</text>
<text x="39" y="57.1">32</text>
<text x="39" y="59.7">33</text>
<text x="127.9" y="57.1">27</text>
<text x="127.9" y="59.7">39</text>
<text x="39" y="62.2">34</text>
<text x="39" y="64.8">35</text>
<text x="127.9" y="64.8">15</text>
<text x="127.9" y="62.2">38</text>
<text x="128.4" y="67.3">4</text>
<text x="128.4" y="69.8">5</text>
<text x="127.9" y="77.5">12</text>
<text x="128.4" y="72.4">6</text>
<text x="128.4" y="74.9">7</text>
<text x="227.1" y="75" transform="rotate(-90 227.1 75)">2</text>
<text x="127.9" y="80">17</text>
<text x="127.9" y="82.5">18</text>
<text x="220.5" y="78.1">3</text>
<text x="227.1" y="82.7" transform="rotate(-90 227.1 82.7)">4</text>
<text x="127.9" y="85.1">19</text>
<text x="127.9" y="87.6">20</text>
<text x="195.1" y="87.6">A4</text>
<text x="211.6" y="87.6">1</text>
<text x="218.2" y="84.6" transform="rotate(-90 218.2 84.6)">6</text>
<text x="127.9" y="95.2">10</text>
<text x="127.9" y="90.2">21</text>
<text x="127.9" y="92.7">22</text>
<text x="195.1" y="92.7">A5</text>
<text x="195.1" y="95.2">B5</text>
<text x="218.2" y="92.2" transform="rotate(-90 218.2 92.2)">5</text>
<text x="245.4" y="94">17</text>
<text x="251.2" y="90.1" transform="rotate(-90 251.2 90.1)">16</text>
<text x="253.7" y="90.1" transform="rotate(-90 253.7 90.1)">15</text>
<text x="256.3" y="90.1" transform="rotate(-90 256.3 90.1)">14</text>
<text x="258.8" y="90.1" transform="rotate(-90 258.8 90.1)">13</text>
<text x="265.7" y="95.2">12</text>
<text x="127.9" y="97.8">11</text>
<text x="127.9" y="100.3">23</text>
<text x="195.1" y="100.3">A7</text>
<text x="245.9" y="96.5">1</text>
<text x="245.9" y="99.1">2</text>
<text x="245.9" y="101.6">3</text>
<text x="265.7" y="100.3">10</text>
<text x="265.7" y="97.8">11</text>
<text x="39" y="107.9">28</text>
<text x="127.9" y="107.9">16</text>
<text x="127.9" y="105.4">26</text>
<text x="127.9" y="102.9">31</text>
<text x="195.1" y="105.4">A6</text>
<text x="195.1" y="107.9">B6</text>
<text x="195.1" y="102.9">B7</text>
<text x="245.9" y="104.1">4</text>
<text x="266.2" y="102.9">9</text>
<text x="39" y="110.5">29</text>
<text x="39" y="113">30</text>
<text x="127.9" y="110.5">24</text>
<text x="127.9" y="113">25</text>
<text x="252.5" y="110" transform="rotate(-90 252.5 110)">5</text>
<text x="255" y="110" transform="rotate(-90 255 110)">6</text>
<text x="257.6" y="110" transform="rotate(-90 257.6 110)">7</text>
<text x="260.1" y="110" transform="rotate(-90 260.1 110)">8</text>
<text x="84.2" y="117.6" transform="rotate(-90 84.2 117.6)">1</text>
<text x="195.1" y="115.6">A8</text>
<text x="195.1" y="118.1">B8</text>
<text x="175.6" y="124.5" transform="rotate(-90 175.6 124.5)">S1</text>
<text x="183.3" y="124.6" transform="rotate(-90 183.3 124.6)">A1</text>
<text x="209.1" y="128.3">1</text>
<text x="209.1" y="130.8">2</text>
<text x="228.9" y="130.8">15</text>
<text x="209.1" y="133.3">3</text>
<text x="209.1" y="135.9">4</text>
<text x="228.9" y="135.9">13</text>
<text x="228.9" y="133.3">14</text>
<text x="209.1" y="138.4">5</text>
<text x="209.1" y="141">6</text>
<text x="209.1" y="143.5">7</text>
<text x="228.9" y="143.5">10</text>
<text x="228.9" y="141">11</text>
<text x="228.9" y="138.4">12</text>
<text x="111.4" y="146.8" transform="rotate(-90 111.4 146.8)">3</text>
<text x="209.1" y="146">8</text>
<text x="229.4" y="146">9</text>
<text x="111.4" y="154.4" transform="rotate(-90 111.4 154.4)">2</text>
<text x="114.1" y="151.6">1</text>
<text x="111.4" y="163.3" transform="rotate(-90 111.4 163.3)">2</text>
<text x="111.4" y="170.9" transform="rotate(-90 111.4 170.9)">3</text>
<text x="114.1" y="168.1">1</text>
</g>
<g font-size="1.8" fill="#725600">
<text x="266.3" y="28.2">ESP_3V3</text>
<text x="133.5" y="40.3">U0TxD</text>
<text x="29.5" y="44.7">RESET</text>
<text x="133.5" y="47.9">GPIO20</text>
<text x="30.9" y="50.4">GPIO15</text>
<text x="30.9" y="53">GPIO16</text>
<text x="30.9" y="58">GPIO39</text>
<text x="133.5" y="55.5">GPIO0</text>
<text x="30.9" y="63.1">GPIO41</text>
<text x="30.9" y="65.7">GPIO42</text>
<text x="30.9" y="60.6">GPIO40</text>
<text x="131.6" y="60.6">GPIO1</text>
<text x="131.6" y="63.1">GPIO2</text>
<text x="131.6" y="65.7">GPIO3</text>
<text x="131.6" y="68.2">GPIO4</text>
<text x="131.6" y="70.7">GPIO5</text>
<text x="202.1" y="68.8">VBUS</text>
<text x="131.6" y="75.8">GPIO7</text>
<text x="131.6" y="73.3">GPIO6</text>
<text x="131.6" y="78.4">GPIO8</text>
<text x="131.6" y="80.9">GPIO9</text>
<text x="131.6" y="83.4">GPIO10</text>
<text x="131.6" y="86">GPIO11</text>
<text x="131.6" y="88.5">GPIO12</text>
<text x="131.6" y="91.1">GPIO13</text>
<text x="131.6" y="93.6">GPIO14</text>
<text x="131.6" y="101.2">GPIO21</text>
<text x="131.6" y="98.7">GPIO18</text>
<text x="131.6" y="96.1">GPIO17</text>
<text x="131.6" y="106.3">GPIO45</text>
<text x="131.6" y="103.8">GPIO38</text>
<text x="131.6" y="111.4">GPIO47</text>
<text x="131.6" y="108.8">GPIO46</text>
<text x="131.6" y="113.9">GPIO48</text>
<text x="86.6" y="120.3">GND</text>
</g>
<g font-size="1.8" fill="#0f0f0f">
<text x="29.9" y="41.8">ESP_EN</text>
<text x="132.1" y="41.8">CH343_RxD</text>
<text x="132.1" y="44.3">CH343_TxD</text>
<text x="133.5" y="46">U0RxD</text>
<text x="132.1" y="49.4">ESP32_D+</text>
<text x="132.1" y="52">ESP32_D-</text>
<text x="133.5" y="53.6">GPIO19</text>
<text x="132.1" y="57">ESP_IO0</text>
<text x="259.1" y="86.9">UART_RTS</text>
<text x="239.3" y="107.6">GND</text>
<text x="201.9" y="111">USBC_D-</text>
<text x="201.9" y="112.9">USBC_D+</text>
<text x="234.4" y="111">CH343_RxD</text>
<text x="234.6" y="109.1">CH343_TxD</text>
<text x="263.5" y="118">CH343_D-</text>
<text x="263.5" y="119.9">CH343_D+</text>
<text x="198.8" y="140.9">CH343_D+</text>
<text x="199.3" y="143.4">ESP32_D-</text>
<text x="199.3" y="138.3">CH343_D-</text>
<text x="64.8" y="145.9">ESP_EN</text>
<text x="112.4" y="144">ESP_EN</text>
<text x="128.9" y="149.8">UART_DTR</text>
<text x="198.8" y="145.9">ESP32_D+</text>
<text x="233.7" y="152.3">USBC_D-</text>
<text x="233.7" y="150.4">USBC_D+</text>
<text x="64.8" y="165.6">ESP_IO0</text>
<text x="128.9" y="166.3">UART_RTS</text>
<text x="112.4" y="172">ESP_IO0</text>
</g>
<g font-size="1.8" fill="#009600">
<text x="265.7" y="95.2">12 UART_DTR</text>
<text x="228.9" y="128.3">16</text>
</g>
<g font-size="1.1" fill="#a90000">
<text x="243.2" y="130.2">4</text>
<text x="245.5" y="128.8" transform="rotate(-90 245.5 128.8)">3</text>
<text x="247.7" y="130.2">2</text>
<text x="245.5" y="132.6" transform="rotate(-90 245.5 132.6)">1</text>
</g>
</svg>
